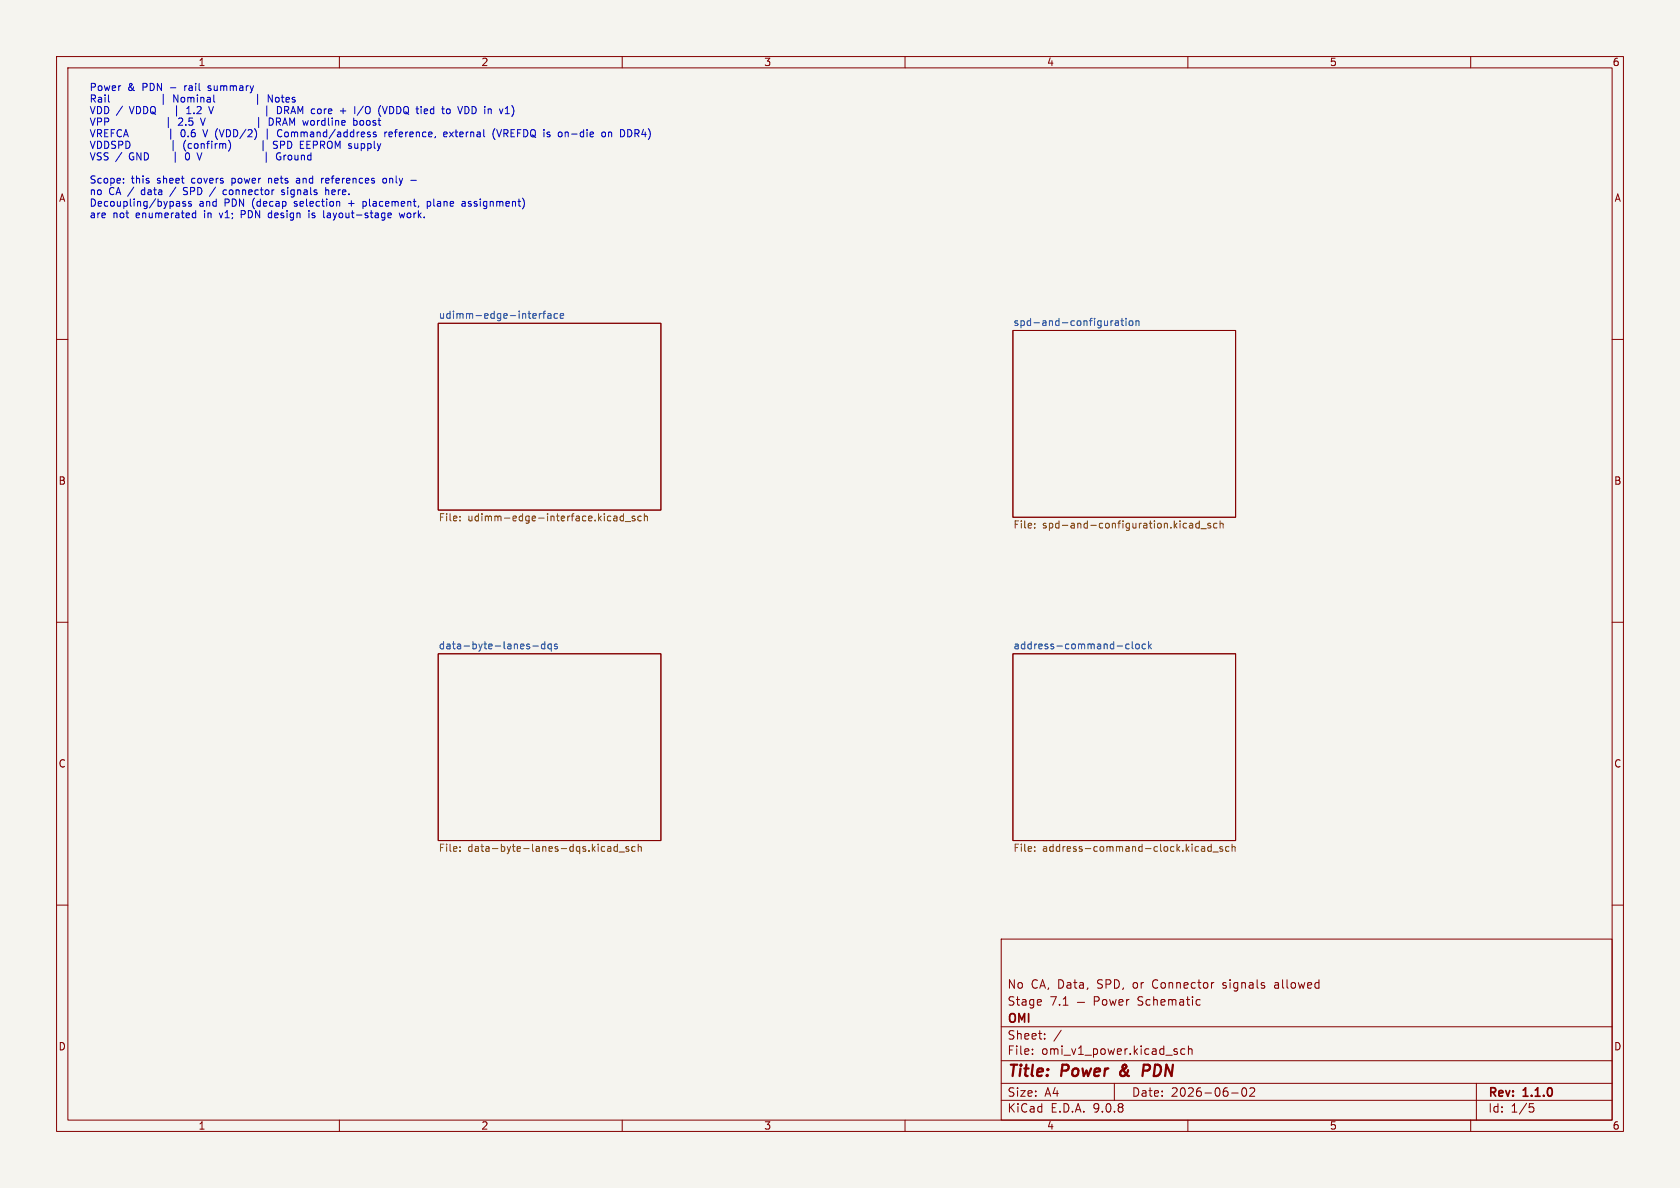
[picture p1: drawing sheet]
<svg xmlns="http://www.w3.org/2000/svg" width="297mm" height="210mm" viewBox="0 0 297 210" stroke-linecap="round" stroke-linejoin="round" font-family="sans-serif">
<path d="M0 0h297v210h-297z" fill="#f5f4ef" stroke="#f5f4ef" stroke-width=".18"/>
<g fill="none" stroke="#840000" stroke-width=".18">
<path d="M10 10h277v190h-277zM12 12h273v186h-273zM60 10v2M110 10v2M160 10v2M210 10v2M260 10v2M77.5 57.2h39.3v33h-39.3zM179.1 58.4h39.3v33h-39.3zM10 60h2M285 60h2M10 110h2"/>
<path d="M77.5 115.6h39.3v33h-39.3zM179.1 115.6h39.3v33h-39.3zM285 110h2M10 160h2M177 166h108v32h-108zM188 177.7h.8M190.5 177.2h1.2M193.5 177l.7-.1 .1-.2-.1-.4-.2-.1h-.5v1.5M195 176.8l.2-.1 .4 .1 .1 .6-.2 .2-.3 .1-.2-.1zM196.2 176.7l.3 1 .2-.7 .3 .7 .3-1M197.8 177.2l.7-.1v-.3l-.5-.1-.2 .2 .1 .7h.6M199.2 176.7v1"/>
<path d="M199.6 176.7l-.3 .1-.1 .2M211.7 176.7l.5 .1M212.2 177.6l-.5 .1M214.5 173.7h.1M225.4 174.2v.4M285 160h2M60 198v2M110 198v2M160 198v2M177 194.5h108M177 191.5h108M177 187.5h108"/>
<path d="M177 181.5h108M182.5 186.3v.1M182.5 185.5v.1M184.7 183.6v.1M184.7 182.8v.1M187.6 182.1l-1.3 2M197 191.5v3M208.1 186v.3M209.5 185.5l-.5-.1-.3 .3v.4l.2 .2h.6M210 198v2M210.1 185.5l.2-.1 .4 .1v.9M210.1 184.9v1.5"/>
<path d="M217.7 193.2h1.2M219.7 192.4l.2-.1a.81 .81 0 0 1 .6 .6 .81 .81 0 0 1-.3 .8l-.2 .1a.81 .81 0 0 1-.3-1.4zM221 192.4l.5-.1 .2 .1 .1 .3-.9 1.1h.9M260 198v2M261 191.5v6.5M270.4 195.1h.7M270.5 195.7h.4l.3 .3-.2 .5-.5 .1"/>
</g>
<path d="M198.2 189.4a.53 .53 0 0 0 0 .7M203 188.2h-.8l-.2 2M203.1 189.2l-1 .1" fill="none" stroke="#840000" stroke-width=".4"/>
<g fill="none" stroke="#006464" stroke-width=".18">
<path d="M95.4 55.4v.9M95.7 55.4l-.3 .3M96 55.4h.4M96.4 55l-.3 .2v1.1M96.9 55.5h.4l.1 .8M97.4 55.7l-.4 .1-.2 .2 .2 .3 .4-.1M98.6 55.5l-.4-.1-.2 .3 .1 .5h.5M99 55.9l.6-.2v-.2l-.4-.1-.2 .2 .1 .6h.5M196.6 56.7h.2M197.2 56.8h.5v.7M197.7 57l-.4 .1-.2 .1 .2 .3h.4M198.2 56.7h.4"/>
<path d="M198.3 56.3v1.1l.3 .1M199.1 56.3v.1M199.1 56.7v.8M199.7 56.8l.2-.1 .3 .1 .1 .5-.1 .2h-.3l-.2-.1zM200.8 56.8l.2-.1 .3 .1 .1 .7M200.8 56.7v.8M93.6 114.3v.3M94.2 114.2h1M96.3 113.9l-.3-.1-.3 .3 .1 .5h.5M96.3 113.4v1.3M97.5 113.9l-.4-.1-.2 .3 .1 .5h.5M97.5 113.8v1.3"/>
<path d="M98.5 113.9l-.3-.1-.2 .2 .1 .2 .4 .1v.3h-.5M199.6 113.9l-.4-.1-.2 .3 .1 .5h.5M200.2 113.4v1.1l.1 .2M200.8 114l.2-.2 .4 .2v.5l-.1 .1-.3 .1-.2-.1zM202.5 113.9l-.3-.1-.3 .3 .1 .5h.5M203.1 113.4v1.3M203.2 114.2l.3 .5M203.5 113.8l-.4 .5"/>
</g>
<g fill="none" stroke="#725600" stroke-width=".18">
<path d="M81.3 92v.1M81.3 91.3v.1M108.7 91.2l.3 .1 .1 .8M109.1 92l-.4 .1M109.1 91.5l-.4 .1M110.2 91.3l-.3-.1-.3 .3 .1 .5h.5M110.2 90.8v1.3M110.5 92.2h1M112.2 91.3l-.3-.1-.2 .2 .1 .2 .4 .1v.3h-.5M113.4 91.3l-.4-.1-.2 .3 .1 .5h.5M113.9 91.4l.2-.2 .3 .1 .1 .8M113.9 90.8v1.3"/>
<path d="M182.9 92.6v.1M182.9 93.2v.1M210.3 93.2l.1 .1h.5M210.3 92.6h.5l.1 .7M210.9 92.8l-.5 .1-.1 .1M212 92.6l-.4-.1-.2 .2 .1 .6h.5M212 92.1v1.2M212.3 93.5h1M214 92.6l-.3-.1-.2 .2 .1 .2 .4 .1v.3h-.5M215.2 92.6l-.4-.1-.3 .2 .2 .6h.5M215.7 92.6l.2-.1 .3 .1v.7M215.7 92.1v1.2"/>
<path d="M81.3 149.7v.1M81.3 150.4v.1M107.4 149.7h.5l.1 .8M108 150h-.4l-.2 .2 .2 .3 .4-.1M109.1 149.7h-.3l-.3 .2 .2 .5h.4M109.1 149.2v1.3M109.4 150.6h1M111.1 149.7h-.3l-.1 .1v.2l.4 .1v.3h-.4M112.3 149.7h-.4l-.2 .2 .1 .5h.5M112.8 149.8l.2-.1h.3l.1 .8M112.8 149.2v1.3M182.9 150.4v.1"/>
<path d="M182.9 149.7v.1M212.4 150.3l.2 .2 .4-.1M212.4 149.7h.5l.1 .8M213 150h-.4l-.2 .2M214.1 149.7h-.3l-.3 .2 .1 .5h.5M214.1 149.2v1.3M214.4 150.6h1M216.1 149.7h-.3l-.2 .1 .1 .2 .4 .1v.3h-.5M217.3 149.7h-.4l-.2 .2 .1 .5h.5M217.8 149.8l.2-.1h.3l.1 .8M217.8 149.2v1.3"/>
</g>
<g fill="none" stroke="#0000c2" stroke-width=".18">
<path d="M19.2 18l.2 .1M28.9 16.7v1.8M31.5 16.8v1.3l-.8-1.3v1.3M33 19.2l.4-.4v1.3M36.8 15.9l.1 .1M36.9 18.8l.4 1.3 .4-1.3M37 15.2l-.2 .1 .2 .3M45.5 16.7v1.8M47.2 18.7v1.8M47.4 18.1v-1.3l.7 1.3M49.1 17.2l.3 .2v.4l-.3 .3M49.4 18.8h-.4v1.3h.4"/>
<path d="M49.7 17.2h.5M49.9 16.8v1.1l.3 .2M50.6 19.5l.4 .6M51 18.9v.4l-.1 .1-.6 .1M51.5 19.7h.6M51.8 18.8l-.4 1.3M62.7 18.8v1.3M64.2 18.8l-1.1 1.6M65.1 18.8l.2 .1a.81 .81 0 0 1-.2 1.2M69.2 18.8a.68 .68 0 0 1 .4 .7 .68 .68 0 0 1-.4 .6M70.5 18.8h-.3v1.3h.3M80.9 18.8l.4 1.3 .5-1.3"/>
<path d="M21.8 32.2v.2M21.8 31.6v.1M29.8 20.8v1.8M30.2 22.8v1.8M30.6 24.8v1.9M31 26.9v1.8M31.2 35.7h.5l.1 .8M31.2 36.4h.6M31.8 35.9l-.6 .1M32.2 23l.1-.1a.68 .68 0 0 1 .4 .7 .68 .68 0 0 1-.4 .6 .84 .84 0 0 1-.1-1.2zM32.3 21.2l-.8 .9h.8M32.4 34.3l.2 .1"/>
<path d="M32.5 33.3l-.1 .2 .3 .2M32.8 35.7l-.3-.1-.2 .2 .1 .2 .4 .1v.3h-.5M32.8 24.8a1.47 1.47 0 0 0 0 1.9M32.8 22v.1M33 20.1h.7M33.2 27a.68 .68 0 0 0-.4 .6 .68 .68 0 0 0 .4 .7l.1-.1M33.8 35.7l-.3-.1-.2 .2 .1 .2 .4 .1v.3h-.5M34.1 38.4l.1 .1 .4-.1M34.6 37.2v1.3M34.6 37.7h-.4l-.1 .1M35.7 27l-.4 1.3M36.7 22.9l-.4 1.3"/>
<path d="M38.1 33.1l-1.1 1.6M40 33.6h-.3l-.3 .2 .2 .5h.4M42.6 37.2v1.3M42.6 37.9h.5M45.7 20.8v1.8M46.5 24.8v1.9M47.1 26.9v1.8M47.2 22.8v1.8M47.4 38.3l.1 .1 .4 .1M47.5 31.5v.9M47.5 37.7l-.1 .2M47.6 20.9a.64 .64 0 0 1 .7 .6 .64 .64 0 0 1-.7 .6z"/>
<path d="M47.7 31.5l-.2 .1M48.9 27.3a.57 .57 0 0 0 0 .7 .57 .57 0 0 0 .8 .2v-.5h-.3M49.3 27l.3 .1M49.8 24.1l-.2 .1M50 22.1l.4-1.2 .4 1.2M50.1 21.8h.6M50.3 33.6h-.3l-.2 .1v.2l.5 .1v.3h-.5M50.3 25.2l-.2-.2h-.5v1.2M50.3 25.4l-.2 .2h-.5M50.7 23.3l-.3 .1-.1 .2 .1 .5 .3 .1M51 27.5l.3-.1 .3 .3-.1 .5-.2 .1-.3-.1M52.8 31.5l-.4 .1"/>
<path d="M52.9 31.9h-.3l-.2 .2v.2l.5 .1M54.6 37.7v.8M56.9 31.5v.9M57.2 31.5l-.3 .3M57.6 33.7l.2-.1h.3v.8M57.6 33.1v1.3M58 37.7h-.1M58 38l-.2 .2 .2 .3M59.9 35.6l.2 .2v.7M61.6 36h1M64.2 36.4l.3 .1M64.2 35.6v1.3"/>
<path d="M64.5 35.6l-.3 .1M65 21.3l.3 .1 .1 .1v.5l-.4 .1M66.4 21.4l-.3-.1-.2 .2 .1 .2 .4 .1v.3h-.5M67.7 31.6l.2-.1 .4 .1v.5l-.1 .2-.3 .1-.2-.2zM68 23.3v.9M68.4 23.3l-.4 .3M68.6 38.3l.2 .2 .3-.1M68.6 37.7v.1M68.8 23.8l.6-.2-.1-.2-.4-.1-.1 .2v.6h.5M69.1 37.7l.1 .3-.6 .1M69.7 23.3h.5M70.6 37.7l.2 .8 .3-.6 .2 .6 .2-.8"/>
<path d="M72.6 31.9h1M75.5 35.7l.4-.1 .2 .1M75.5 35.6v1.3M76.1 36.3l-.2 .2-.4-.1M78.6 23.3l.4 .1v.2l-.6 .2M79 24.1l-.4 .1M79.5 23.3l.6 .9M80.1 23.3l-.6 .9M81.7 35.7h.5l.1 .8M82.3 35.9l-.5 .1-.2 .2 .2 .3 .5-.1M87.8 22.9l.4 1.3 .5-1.3M89.1 23.6h.5"/>
<path d="M89.6 22.9h-.5v1.3M101.1 23.7h.9M107.6 23.5l.2-.2 .3 .1v.8M107.6 23.3v.9M112.2 23.6h.5M112.5 23.6l.5 .6M112.7 22.9h-.5v1.3"/>
</g>
<g font-size="2.8" fill="#840000">
<text x="178" y="190.9">Title:</text>
<text x="187.7" y="190.9">Power</text>
<text x="198.8" y="190.9">&amp;</text>
<text x="203.6" y="190.9">PDN</text>
</g>
<g font-size="2.1" fill="#840000">
<text x="178" y="178">Stage</text>
<text x="178" y="175">No</text>
<text x="182.2" y="175">CA, Data,</text>
<text x="185.6" y="178">7.1</text>
<text x="194.1" y="175">SPD,</text>
<text x="200.6" y="175">or</text>
<text x="201.4" y="178">Schematic</text>
<text x="204.1" y="175">Connector</text>
<text x="216.7" y="175">signals</text>
<text x="226" y="175">allowed</text>
<text x="178" y="184">Sheet:</text>
<text x="178" y="181.2">OMI</text>
<text x="178" y="186.7">File:</text>
<text x="184.1" y="186.7">omi_v1_power.kicad_sch</text>
<text x="178" y="196.9">KiCad</text>
<text x="178" y="194.1">Size:</text>
<text x="184.7" y="194.1">A4</text>
<text x="185.7" y="196.9">E.D.A.</text>
<text x="193.3" y="196.9">9.0.8</text>
<text x="200" y="194.1">Date:</text>
<text x="207" y="194.1">2026-06-02</text>
<text x="263" y="194.3">Rev:</text>
<text x="263" y="196.9">Id:</text>
<text x="267.1" y="196.9">1/5</text>
<text x="269.4" y="194.3">1.1.0</text>
</g>
<g font-size="1.8" fill="#840000">
<text x="35" y="11.9">1</text>
<text x="85" y="11.9">2</text>
<text x="135" y="11.9">3</text>
<text x="185" y="11.9">4</text>
<text x="235" y="11.9">5</text>
<text x="285" y="11.9">6</text>
<text x="10.3" y="35.9">A</text>
<text x="285.3" y="35.9">A</text>
<text x="10.3" y="85.9">B</text>
<text x="285.3" y="85.9">B</text>
<text x="10.3" y="135.9">C</text>
<text x="285.3" y="135.9">C</text>
<text x="10.3" y="185.9">D</text>
<text x="285.3" y="185.9">D</text>
<text x="35" y="199.9">1</text>
<text x="85" y="199.9">2</text>
<text x="135" y="199.9">3</text>
<text x="185" y="199.9">4</text>
<text x="235" y="199.9">5</text>
<text x="285" y="199.9">6</text>
</g>
<g font-size="1.8" fill="#0000c2">
<text x="15.7" y="16.3">Power</text>
<text x="22.5" y="16.3">&amp;</text>
<text x="25.3" y="16.3">PDN</text>
<text x="30.3" y="16.3">-</text>
<text x="33.1" y="16.3">rail</text>
<text x="37.4" y="16.3">summary</text>
<text x="15.7" y="18.3">Rail</text>
<text x="15.7" y="20.4">VDD /</text>
<text x="15.7" y="22.4">VPP</text>
<text x="23" y="20.4">VDDQ</text>
<text x="31.1" y="22.4">|</text>
<text x="31.5" y="20.4">|</text>
<text x="32.4" y="18.3">Nominal</text>
<text x="33.5" y="22.4">2.5</text>
<text x="33.9" y="20.4">1.2</text>
<text x="48.3" y="18.3">|</text>
<text x="49.3" y="22.4">|</text>
<text x="49.7" y="20.4">|</text>
<text x="50.7" y="18.3">Notes</text>
<text x="51.7" y="22.4">DRAM wordline</text>
<text x="52.1" y="20.4">DRAM core</text>
<text x="63.6" y="20.4">+</text>
<text x="66.4" y="20.4">I/O</text>
<text x="67" y="22.4">boost</text>
<text x="70.8" y="20.4">(VDDQ</text>
<text x="77.8" y="20.4">tied</text>
<text x="82.5" y="20.4">to</text>
<text x="85.6" y="20.4">VDD in</text>
<text x="15.7" y="24.5">VREFCA</text>
<text x="15.7" y="26.5">VDDSPD</text>
<text x="15.7" y="28.6">VSS /</text>
<text x="22.9" y="28.6">GND</text>
<text x="33.3" y="24.5">0.6</text>
<text x="33.7" y="26.5">(confirm)</text>
<text x="33.9" y="28.6">0</text>
<text x="37.5" y="24.5">V (VDD/2)</text>
<text x="48.4" y="26.5">|</text>
<text x="48.8" y="24.5">|</text>
<text x="50.2" y="28.6">|</text>
<text x="50.8" y="26.5">SPD</text>
<text x="51.1" y="24.5">Command/address</text>
<text x="52.6" y="28.6">Ground</text>
<text x="55.7" y="26.5">EEPROM supply</text>
<text x="70.3" y="24.5">reference,</text>
<text x="80.9" y="24.5">external</text>
<text x="89.8" y="24.5">(VREFDQ</text>
<text x="99" y="24.5">is</text>
<text x="101.8" y="24.5">on-die</text>
<text x="109.7" y="24.5">on</text>
<text x="113.2" y="24.5">DDR4)</text>
<text x="15.7" y="32.6">Scope:</text>
<text x="15.7" y="34.7">no</text>
<text x="19.2" y="34.7">CA /</text>
<text x="23.2" y="32.6">this</text>
<text x="25.2" y="34.7">data</text>
<text x="27.9" y="32.6">sheet</text>
<text x="30.6" y="34.7">/</text>
<text x="33.1" y="34.7">SPD</text>
<text x="34.1" y="32.6">covers</text>
<text x="40.5" y="34.7">connector</text>
<text x="41.4" y="32.6">power</text>
<text x="48.1" y="32.6">nets</text>
<text x="51.1" y="34.7">signals</text>
<text x="53.3" y="32.6">and</text>
<text x="57.9" y="32.6">references</text>
<text x="59" y="34.7">here.</text>
<text x="69" y="32.6">only</text>
<text x="15.7" y="36.7">Decoupling/bypass</text>
<text x="15.7" y="38.8">are</text>
<text x="19.9" y="38.8">not</text>
<text x="24.1" y="38.8">enumerated</text>
<text x="35.2" y="36.7">and</text>
<text x="36.4" y="38.8">in</text>
<text x="39.3" y="38.8">v1;</text>
<text x="39.8" y="36.7">PDN</text>
<text x="43.3" y="38.8">PDN</text>
<text x="44.8" y="36.7">(decap</text>
<text x="48.3" y="38.8">design</text>
<text x="52.5" y="36.7">selection</text>
<text x="55.6" y="38.8">is</text>
<text x="58.4" y="38.8">layout-stage</text>
<text x="62.2" y="36.7">+</text>
<text x="65" y="36.7">placement,</text>
<text x="72.1" y="38.8">work.</text>
<text x="76.6" y="36.7">plane</text>
<text x="82.9" y="36.7">assignment)</text>
</g>
<g font-size="1.8" fill="#006464">
<text x="77.5" y="56.4">udimm-edge-interface</text>
<text x="179.1" y="57.7">spd-and-configuration</text>
<text x="77.5" y="114.9">data-byte-lanes-dqs</text>
<text x="179.1" y="114.9">address-command-clock</text>
</g>
<g font-size="1.8" fill="#725600">
<text x="77.5" y="92.5">File:</text>
<text x="82.7" y="92.5">udimm-edge-interface.kicad_sch</text>
<text x="179.1" y="93.8">File:</text>
<text x="184.3" y="93.8">spd-and-configuration.kicad_sch</text>
<text x="77.5" y="150.9">File:</text>
<text x="82.7" y="150.9">data-byte-lanes-dqs.kicad_sch</text>
<text x="179.1" y="150.9">File:</text>
<text x="184.3" y="150.9">address-command-clock.kicad_sch</text>
</g>
</svg>
